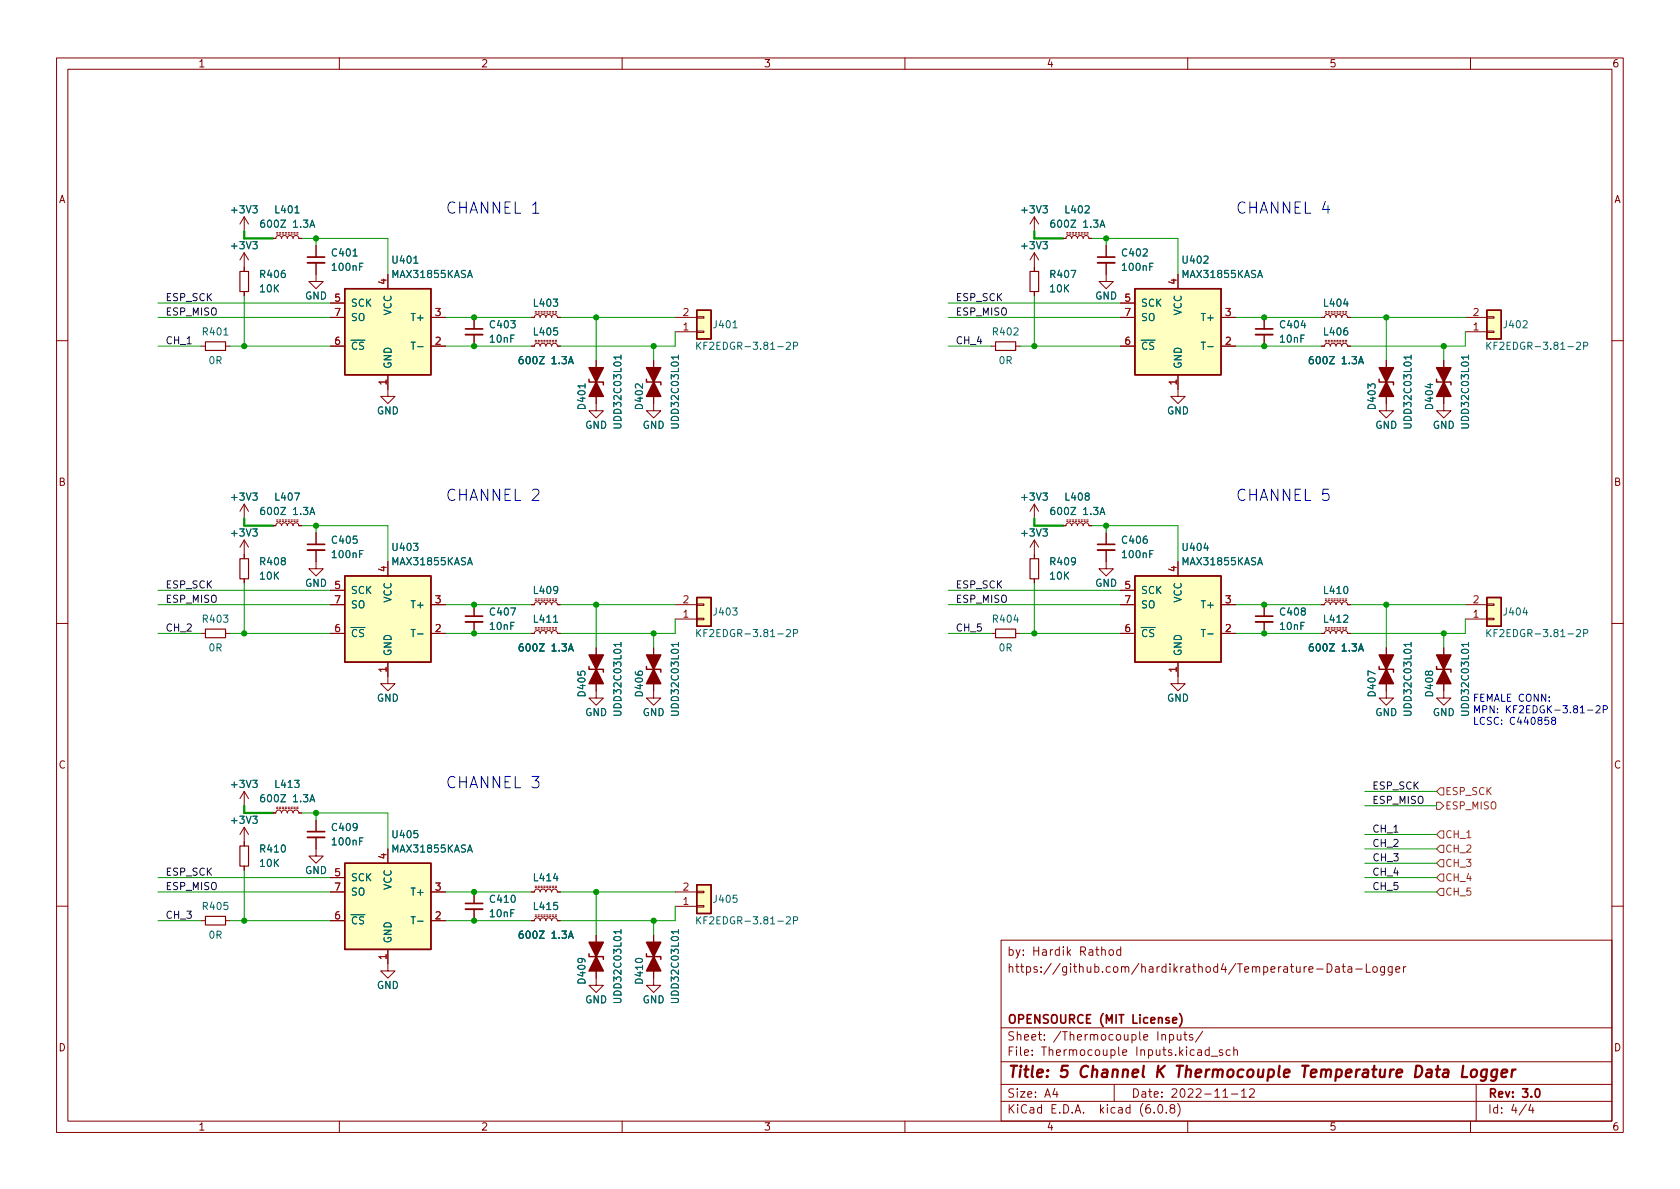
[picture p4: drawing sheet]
<svg xmlns="http://www.w3.org/2000/svg" width="297mm" height="210mm" viewBox="0 0 297 210" stroke-linecap="round" stroke-linejoin="round" font-family="sans-serif">
<g fill="none" stroke="#840000" stroke-width=".18">
<path d="M10 10.2h277v190.1h-277zM12 12.2h273v186.1h-273zM60 10.2v2M110 10.2v2M160 10.2v2M210 10.2v2M260 10.2v2M43.2 38.3v2.6M43.2 38.3l-.8 1.3M43.2 38.3l.7 1.3M182.9 38.3v2.6M182.9 38.3l-.8 1.3"/>
<path d="M182.9 38.3l.7 1.3M43.2 44.7v3.3M43.2 51.6v.7M43.2 44.7l-.8 1.3M43.2 44.7l.7 1.3M48.3 42.2h.5l.1-.4 .4-.1 .3 .1 .2 .4 .1-.4 .3-.1 .4 .1 .2 .4 .2-.5h.4l.3 .1 .1 .4 .2-.4 .3-.1 .4 .1 .1 .4h.5M48.9 41.4h.2M48.9 41.1h.2M49.4 41.4h.3M49.4 41.1h.3M49.9 41.4h.3M49.9 41.1h.3"/>
<path d="M50.4 41.4h.3M50.4 41.1h.3M50.9 41.4h.3M50.9 41.1h.3M51.4 41.4h.3M51.4 41.1h.3M51.9 41.4h.3M51.9 41.1h.3M52.5 41.4h.2M52.5 41.1h.2M55.9 46.5v3.3h1.2l-1.2 1.2-1.3-1.2h1.3M55.9 43.4v2.1"/>
<path d="M58.4 56.1h2.6M58.4 53.6h2.6M68.6 48.5v2.5M76.2 56.1h2.5M83.8 56.1v2.1M83.8 59.2v2M94 56.1h.5l.1-.3 .4-.2 .4 .2 .1 .3 .1-.3 .3-.2 .4 .1 .2 .4 .2-.4 .5-.1 .2 .2 .1 .3 .2-.3 .3-.2 .4 .2 .2 .3h.5M94.6 55.4h.3M94.6 55.1h.3M95.1 55.4h.3M95.1 55.1h.3M95.6 55.4h.3"/>
<path d="M95.6 55.1h.3M96.1 55.4h.3M96.1 55.1h.3M96.6 55.4h.3M96.6 55.1h.3M97.2 55.4h.2M97.2 55.1h.2M97.7 55.4h.2M97.7 55.1h.2M98.2 55.4h.2M98.2 55.1h.2M119.4 56.1h3.8"/>
<path d="M119.4 58.7h3.8M123.2 56h1.3v.3h-1.3zM123.2 58.5h1.3v.3h-1.3zM182.9 44.7v3.3M182.9 51.6v.7M182.9 44.7l-.8 1.3M182.9 44.7l.7 1.3M188 42.2h.5l.1-.4 .4-.1 .3 .1 .2 .4 .1-.4 .3-.1 .4 .1 .2 .4 .2-.5h.4l.3 .1 .1 .4 .2-.4 .3-.1 .4 .1 .1 .4h.5M188.6 41.4h.2M188.6 41.1h.2M189.1 41.4h.3M189.1 41.1h.3"/>
<path d="M189.6 41.4h.3M189.6 41.1h.3M190.1 41.4h.3M190.1 41.1h.3M190.6 41.4h.3M190.6 41.1h.3M191.1 41.4h.3M191.1 41.1h.3M191.6 41.4h.3M191.6 41.1h.3M192.2 41.4h.2M192.2 41.1h.2"/>
<path d="M195.6 46.5v3.3h1.2l-1.2 1.2-1.3-1.2h1.3M195.6 43.4v2.1M198.1 56.1h2.6M198.1 53.6h2.6M208.3 48.5v2.5M215.9 56.1h2.5M223.5 56.1v2.1M223.5 59.2v2M233.7 56.1h.5l.1-.3 .4-.2 .4 .2 .1 .3 .1-.3 .3-.2 .4 .1 .2 .4 .2-.4 .5-.1 .2 .2 .1 .3 .2-.3 .3-.2 .4 .2 .2 .3h.5M234.3 55.4h.3M234.3 55.1h.3M234.8 55.4h.3"/>
<path d="M234.8 55.1h.3M235.3 55.4h.3M235.3 55.1h.3M235.8 55.4h.3M235.8 55.1h.3M236.3 55.4h.3M236.3 55.1h.3M236.9 55.4h.2M236.9 55.1h.2M237.4 55.4h.2M237.4 55.1h.2M237.9 55.4h.2"/>
<path d="M237.9 55.1h.2M259.1 56.1h3.8M259.1 58.7h3.8M262.9 56h1.3v.3h-1.3zM262.9 58.5h1.3v.3h-1.3zM10 60.2h2M35.6 61.2h.7M39.9 61.2h.7M58.4 61.2h2.6M68.6 66.3v3.8h1.2l-1.2 1.3-1.3-1.3h1.3M76.2 61.2h2.5M94 61.2h.5l.1-.4 .4-.1 .4 .1 .1 .4 .1-.3 .3-.2 .4 .1 .2 .4 .2-.4 .5-.1 .2 .2 .1 .3 .2-.4 .3-.1 .4 .1 .2 .4h.5"/>
<path d="M94.6 60.4h.3M94.6 60.2h.3M95.1 60.4h.3M95.1 60.2h.3M95.6 60.4h.3M95.6 60.2h.3M96.1 60.4h.3M96.1 60.2h.3M96.6 60.4h.3M96.6 60.2h.3M97.2 60.4h.2M97.2 60.2h.2"/>
<path d="M97.7 60.4h.2M97.7 60.2h.2M98.2 60.4h.2M98.2 60.2h.2M105.4 63.7v8.9h1.3l-1.3 1.3-1.3-1.3h1.3M115.6 63.7v8.9h1.2l-1.2 1.3-1.3-1.3h1.3M175.3 61.2h.7M179.6 61.2h.7M198.1 61.2h2.6M208.3 66.3v3.8h1.2l-1.2 1.3-1.3-1.3h1.3M215.9 61.2h2.5M233.7 61.2h.5l.1-.4 .4-.1 .4 .1 .1 .4 .1-.3 .3-.2 .4 .1 .2 .4 .2-.4 .5-.1 .2 .2 .1 .3 .2-.4 .3-.1 .4 .1 .2 .4h.5"/>
<path d="M234.3 60.4h.3M234.3 60.2h.3M234.8 60.4h.3M234.8 60.2h.3M235.3 60.4h.3M235.3 60.2h.3M235.8 60.4h.3M235.8 60.2h.3M236.3 60.4h.3M236.3 60.2h.3M236.9 60.4h.2M236.9 60.2h.2"/>
<path d="M237.4 60.4h.2M237.4 60.2h.2M237.9 60.4h.2M237.9 60.2h.2M245.1 63.7v8.9h1.3l-1.3 1.3-1.3-1.3h1.3M255.3 63.7v8.9h1.2l-1.2 1.3-1.3-1.3h1.3M285 60.2h2M43.2 89.1v2.6M43.2 95.5v3.3M43.2 89.1l-.8 1.3M43.2 89.1l.7 1.3M43.2 95.5l-.8 1.3"/>
<path d="M43.2 95.5l.7 1.3M48.3 93h.5l.1-.4 .4-.1 .3 .1 .2 .4 .1-.4 .3-.1 .4 .1 .2 .4 .2-.5h.4l.3 .1 .1 .4 .2-.4 .3-.1 .4 .1 .1 .4h.5M48.9 92.2h.2M48.9 91.9h.2M49.4 92.2h.3M49.4 91.9h.3M49.9 92.2h.3M49.9 91.9h.3M50.4 92.2h.3M50.4 91.9h.3M50.9 92.2h.3M50.9 91.9h.3"/>
<path d="M51.4 92.2h.3M51.4 91.9h.3M51.9 92.2h.3M51.9 91.9h.3M52.5 92.2h.2M52.5 91.9h.2M55.9 97.3v3.3h1.2l-1.2 1.2-1.3-1.2h1.3M55.9 94.2v2.1M68.6 99.3v2.5M182.9 95.5l-.8 1.3M182.9 89.1v2.6M182.9 95.5v3.3"/>
<path d="M182.9 95.5l.7 1.3M182.9 89.1l-.8 1.3M182.9 89.1l.7 1.3M188 93h.5l.1-.4 .4-.1 .3 .1 .2 .4 .1-.4 .3-.1 .4 .1 .2 .4 .2-.5h.4l.3 .1 .1 .4 .2-.4 .3-.1 .4 .1 .1 .4h.5M188.6 92.2h.2M188.6 91.9h.2M189.1 92.2h.3M189.1 91.9h.3M189.6 92.2h.3M189.6 91.9h.3M190.1 92.2h.3M190.1 91.9h.3"/>
<path d="M190.6 92.2h.3M190.6 91.9h.3M191.1 92.2h.3M191.1 91.9h.3M191.6 92.2h.3M191.6 91.9h.3M192.2 92.2h.2M192.2 91.9h.2M195.6 97.3v3.3h1.2l-1.2 1.2-1.3-1.2h1.3M195.6 94.2v2.1M208.3 99.3v2.5M10 110.2h2"/>
<path d="M35.6 112h.7M39.9 112h.7M43.2 102.4v.7M58.4 112h2.6M58.4 106.9h2.6M58.4 104.4h2.6M68.6 117.1v3.8h1.2l-1.2 1.3-1.3-1.3h1.3M76.2 112h2.5M76.2 106.9h2.5M83.8 106.9v2.1M83.8 110v2M94 112h.5l.1-.4 .4-.1 .4 .1 .1 .4 .1-.3 .3-.2 .4 .1 .2 .4 .2-.4 .5-.1 .2 .2 .1 .3 .2-.4 .3-.1 .4 .1 .2 .4h.5"/>
<path d="M94 106.9h.5l.1-.3 .4-.2 .4 .2 .1 .3 .1-.3 .3-.2 .4 .1 .2 .4 .2-.4 .5-.1 .2 .2 .1 .3 .2-.3 .3-.2 .4 .2 .2 .3h.5M94.6 111.2h.3M94.6 111h.3M94.6 106.2h.3M94.6 105.9h.3M95.1 111.2h.3M95.1 111h.3M95.1 106.2h.3M95.1 105.9h.3M95.6 111.2h.3M95.6 111h.3M95.6 106.2h.3"/>
<path d="M95.6 105.9h.3M96.1 111.2h.3M96.1 111h.3M96.1 106.2h.3M96.1 105.9h.3M96.6 111.2h.3M96.6 111h.3M96.6 106.2h.3M96.6 105.9h.3M97.2 111.2h.2M97.2 111h.2M97.2 106.2h.2"/>
<path d="M97.2 105.9h.2M97.7 111.2h.2M97.7 111h.2M97.7 106.2h.2M97.7 105.9h.2M98.2 111.2h.2M98.2 111h.2M98.2 106.2h.2M98.2 105.9h.2M105.4 114.5v8.9h1.3l-1.3 1.3-1.3-1.3h1.3M115.6 114.5v8.9h1.2l-1.2 1.3-1.3-1.3h1.3M119.4 109.5h3.8"/>
<path d="M119.4 106.9h3.8M123.2 106.8h1.3v.3h-1.3zM123.2 109.3h1.3v.3h-1.3zM175.3 112h.7M179.6 112h.7M182.9 102.4v.7M198.1 112h2.6M198.1 106.9h2.6M198.1 104.4h2.6M208.3 117.1v3.8h1.2l-1.2 1.3-1.3-1.3h1.3M215.9 112h2.5M215.9 106.9h2.5"/>
<path d="M223.5 106.9v2.1M223.5 110v2M233.7 106.9h.5l.1-.3 .4-.2 .4 .2 .1 .3 .1-.3 .3-.2 .4 .1 .2 .4 .2-.4 .5-.1 .2 .2 .1 .3 .2-.3 .3-.2 .4 .2 .2 .3h.5M233.7 112h.5l.1-.4 .4-.1 .4 .1 .1 .4 .1-.3 .3-.2 .4 .1 .2 .4 .2-.4 .5-.1 .2 .2 .1 .3 .2-.4 .3-.1 .4 .1 .2 .4h.5M234.3 111.2h.3M234.3 111h.3M234.3 106.2h.3M234.3 105.9h.3M234.8 111.2h.3M234.8 111h.3M234.8 106.2h.3M234.8 105.9h.3"/>
<path d="M235.3 111.2h.3M235.3 111h.3M235.3 106.2h.3M235.3 105.9h.3M235.8 111.2h.3M235.8 111h.3M235.8 106.2h.3M235.8 105.9h.3M236.3 111.2h.3M236.3 111h.3M236.3 106.2h.3M236.3 105.9h.3"/>
<path d="M236.9 111.2h.2M236.9 111h.2M236.9 106.2h.2M236.9 105.9h.2M237.4 111.2h.2M237.4 111h.2M237.4 106.2h.2M237.4 105.9h.2M237.9 111.2h.2M237.9 111h.2M237.9 106.2h.2M237.9 105.9h.2"/>
<path d="M245.1 114.5v8.9h1.3l-1.3 1.3-1.3-1.3h1.3M255.3 114.5v8.9h1.2l-1.2 1.3-1.3-1.3h1.3M259.1 109.5h3.8M259.1 106.9h3.8M262.9 106.8h1.3v.3h-1.3zM262.9 109.3h1.3v.3h-1.3zM285 110.2h2M43.2 139.9v2.6M43.2 139.9l-.8 1.3M43.2 139.9l.7 1.3M43.2 146.3v3.3M43.2 153.2v.7"/>
<path d="M43.2 146.3l-.8 1.3M43.2 146.3l.7 1.3M48.3 143.8h.5l.1-.4 .4-.1 .3 .1 .2 .4 .1-.4 .3-.1 .4 .1 .2 .4 .2-.5h.4l.3 .1 .1 .4 .2-.4 .3-.1 .4 .1 .1 .4h.5M48.9 143h.2M48.9 142.7h.2M49.4 143h.3M49.4 142.7h.3M49.9 143h.3M49.9 142.7h.3M50.4 143h.3M50.4 142.7h.3M50.9 143h.3"/>
<path d="M50.9 142.7h.3M51.4 143h.3M51.4 142.7h.3M51.9 143h.3M51.9 142.7h.3M52.5 143h.2M52.5 142.7h.2M55.9 148.1v3.3h1.2l-1.2 1.2-1.3-1.2h1.3M55.9 145v2.1M58.4 157.7h2.6M58.4 155.2h2.6M68.6 150.1v2.5"/>
<path d="M76.2 157.7h2.5M83.8 157.7v2.1M94 157.7h.5l.1-.3 .4-.2 .4 .2 .1 .3 .1-.3 .3-.2 .4 .1 .2 .4 .2-.4 .5-.1 .2 .2 .1 .3 .2-.3 .3-.2 .4 .2 .2 .3h.5M94.6 157h.3M94.6 156.7h.3M95.1 157h.3M95.1 156.7h.3M95.6 157h.3M95.6 156.7h.3M96.1 157h.3M96.1 156.7h.3M96.6 157h.3"/>
<path d="M96.6 156.7h.3M97.2 157h.2M97.2 156.7h.2M97.7 157h.2M97.7 156.7h.2M98.2 157h.2M98.2 156.7h.2M119.4 157.7h3.8M123.2 157.6h1.3v.3h-1.3zM10 160.2h2M35.6 162.8h.7M39.9 162.8h.7"/>
<path d="M58.4 162.8h2.6M68.6 167.9v3.8h1.2l-1.2 1.3-1.3-1.3h1.3M76.2 162.8h2.5M83.8 160.8v2M94 162.8h.5l.1-.4 .4-.1 .4 .1 .1 .4 .1-.3 .3-.2 .4 .1 .2 .4 .2-.4 .5-.1 .2 .2 .1 .3 .2-.4 .3-.1 .4 .1 .2 .4h.5M94.6 162h.3M94.6 161.8h.3M95.1 162h.3M95.1 161.8h.3M95.6 162h.3M95.6 161.8h.3M96.1 162h.3"/>
<path d="M96.1 161.8h.3M96.6 162h.3M96.6 161.8h.3M97.2 162h.2M97.2 161.8h.2M97.7 162h.2M97.7 161.8h.2M98.2 162h.2M98.2 161.8h.2M105.4 165.3v8.9h1.3l-1.3 1.3-1.3-1.3h1.3M115.6 165.3v8.9h1.2l-1.2 1.3-1.3-1.3h1.3M119.4 160.3h3.8"/>
<path d="M123.2 160.1h1.3v.3h-1.3zM177 166.3h108v32h-108zM194.8 168.1l.2-.2 .4 .1v.9M196.2 168l.4-.1 .3 .3v.4l-.3 .3h-.4l-.1-.3v-.4zM198.1 168l-.4-.1-.3 .3v.4l.2 .3h.5M198.1 167.4v1.5M232.8 171.4h1.1M234.6 170.4a.76 .76 0 0 1 .9 .8 .76 .76 0 0 1-.9 .7zM236.1 171h.6l.1 .9M236.8 171.3l-.5 .1a.29 .29 0 0 0-.2 .2 .29 .29 0 0 0 .2 .3h.5M237.3 170.9h.6M237.5 170.4v1.3l.4 .2"/>
<path d="M238.4 171h.5l.1 .9M239 171.3l-.5 .1a.29 .29 0 0 0-.2 .2 .29 .29 0 0 0 .2 .3h.5M239.7 171.4h1.2M241.6 170.4v1.5h.7M242.9 171l.3-.1 .3 .3v.4l-.3 .3h-.3l-.2-.3v-.4zM244.8 170.9v1.2l-.3 .3h-.4M244.8 171l-.4-.1-.3 .3v.4l.1 .3h.6M246.1 170.9v1.2l-.2 .3h-.4M246.1 171l-.4-.1-.3 .3v.4l.2 .3h.5M246.8 171.4l.7-.1-.1-.3-.4-.1-.2 .2 .1 .8h.5M248.1 170.9v1M248.6 170.9l-.3 .1-.2 .2"/>
<path d="M285 160.2h2M60 198.3v2M110 198.3v2M160 198.3v2M177 194.8h108M177 191.8h108M177 187.8h108M177 181.8h108M186.5 192.5l-.4 1h1M186.9 193v1M197 191.8v3M204.1 196.7v.1"/>
<path d="M204.9 195.4l.2-.1a.81 .81 0 0 1 .6 .7 .81 .81 0 0 1-.3 .8h-.2a.81 .81 0 0 1-.6-.6 .81 .81 0 0 1 .3-.8zM206.2 196.7v.1M206.8 183l.4-.1 .3 .3v.4l-.1 .3h-.6M206.8 182.9v1.5M207.1 196l-.2-.3v-.2l.2-.2 .5 .1 .1 .2-.1 .2-.6 .2-.1 .3v.4l.2 .1h.5l.1-.3-.1-.4-.2-.1M208.1 182.9l.1 1h.4l.2-.1M208.2 195.1a1.72 1.72 0 0 1 0 2.3M208.8 182.9v1M209.3 182.9h.6M209.5 182.4v1.3l.4 .2M210 198.3v2M210.9 183l-.4-.1-.2 .2 .1 .3 .5 .1v.4h-.6"/>
<path d="M212.6 182.4l-1.2 1.9M213.8 185.7l-.4-.1-.3 .3v.4l.1 .3h.6M213.8 185.1v1.5M214.1 186.8h1.2M216.1 185.7l-.3-.1-.2 .2v.3l.5 .1v.4h-.5M216.2 194h.9M217.5 185.7l-.4-.1-.3 .3v.4l.1 .3h.6M217.7 193.5h1.2M218.1 185.8l.3-.2 .3 .1 .1 .9M218.1 185.1v1.5M219.5 193l.4-.5v1.5M219.5 194h.9"/>
<path d="M220.9 192.7l.6-.2 .2 .2 .1 .3-.9 1h.9M260 198.3v2M261 191.8v6.5M269.9 195.3l-1.3 1.9M270.6 195.3l-.3 1h.9M271 195.8v1"/>
</g>
<g fill="none" stroke="#840000" stroke-width=".3">
<path d="M54.4 45.5h3M82.3 58.2h3M194.1 45.5h3M222 58.2h3M54.4 96.3h3M194.1 96.3h3M82.3 109h3M222 109h3M54.4 147.1h3M82.3 159.8h3M208.6 179.2a1.72 1.72 0 0 1 0 2.3M207.3 180.4l.8-.1-.1-.3-.4-.1-.3 .2 .1 .8h.6"/>
<path d="M271.6 192.6l.2-.1a.82 .82 0 0 1 .6 .7 .82 .82 0 0 1-.3 .8h-.2a.81 .81 0 0 1-.6-.6 .81 .81 0 0 1 .3-.8z"/>
</g>
<path d="M258.7 188.5l-.2 2h.9M260.2 189.3a.52 .52 0 0 1 .6-.2 .52 .52 0 0 1 .4 .4l-.1 .6a.55 .55 0 0 1-.5 .4 .55 .55 0 0 1-.6-.4zM262.9 189.2a.66 .66 0 0 0-1 .3l-.1 .6 .2 .3 .2 .1 .6-.1M262.9 189.1l-.2 1.6a.6 .6 0 0 1-.9 .3M264.7 189.2a.66 .66 0 0 0-1 .3v.6l.1 .3 .2 .1 .6-.1M264.7 189.1l-.2 1.6a.6 .6 0 0 1-.9 .3M265.5 189.8l1-.2-.1-.4-.5-.1-.4 .3v1l.2 .1 .6-.1M267.4 189.1l-.2 1.4M268 189.1l-.4 .1-.3 .3" fill="none" stroke="#840000" stroke-width=".4"/>
<g fill="none" stroke="#006464" stroke-width=".18">
<path d="M46.7 38.9l-.4 .1a.86 .86 0 0 0 0 1.2l.4-.1 .1-.5-.2-.2h-.3l-.2 .2M54.9 39.8h.6M186.4 38.9l-.4 .1a.86 .86 0 0 0 0 1.2l.4-.1 .1-.5-.2-.2h-.3l-.2 .2M194.6 39.8h.6M54.8 40.2l.4-1.3 .4 1.3M194.5 40.2l.4-1.3 .4 1.3M72.7 60.5h.7M92.4 63.1h-.4a.86 .86 0 0 0 0 1.2l.5-.1v-.4l-.2-.3h-.3l-.2 .3M100.5 64.3l.4-1.2 .5 1.2M100.6 64h.6M109.8 62.8v.7M120 62.8v.7"/>
<path d="M123.2 60.5v1.3M123.4 61.1l.5 .7M123.9 60.5l-.7 .7M140.3 61.2l.6-.1 .1-.2v-.3l-.7-.1v1.3M212.4 60.5h.7M232.1 63.1h-.4a.86 .86 0 0 0 0 1.2l.5-.1v-.4l-.2-.3h-.3l-.2 .3M240.2 64.3l.4-1.2 .5 1.2M240.3 64h.6M249.5 62.8v.7M259.7 62.8v.7M262.9 60.5v1.3M263.1 61.1l.5 .7"/>
<path d="M263.6 60.5l-.7 .7M280 61.2l.6-.1 .1-.2v-.3l-.7-.1v1.3M46.7 89.7l-.4 .1a.86 .86 0 0 0 0 1.2l.4-.1 .1-.5-.2-.2h-.3l-.2 .2M54.8 91l.4-1.3 .4 1.3M54.9 90.6h.6M186.4 89.7l-.4 .1a.86 .86 0 0 0 0 1.2l.4-.1 .1-.5-.2-.2h-.3l-.2 .2M194.5 91l.4-1.3 .4 1.3M194.6 90.6h.6M72.7 111.3h.7M92.4 113.9h-.4a.86 .86 0 0 0 0 1.2l.5-.1v-.4l-.2-.3h-.3l-.2 .3M100.5 115.1l.4-1.2 .5 1.2M100.6 114.8h.6"/>
<path d="M109.8 113.6v.7M120 113.6v.7M123.2 111.3v1.3M123.4 111.9l.5 .7M123.9 111.3l-.7 .7M140.3 112l.6-.1 .1-.2v-.3l-.7-.1v1.3M212.4 111.3h.7M232.1 113.9h-.4a.86 .86 0 0 0 0 1.2l.5-.1v-.4l-.2-.3h-.3l-.2 .3M240.2 115.1l.4-1.2 .5 1.2M240.3 114.8h.6M249.5 113.6v.7M259.7 113.6v.7"/>
<path d="M262.9 111.3v1.3M263.1 111.9l.5 .7M263.6 111.3l-.7 .7M280 112l.6-.1 .1-.2v-.3l-.7-.1v1.3M46.7 140.5l-.4 .1a.86 .86 0 0 0 0 1.2l.4-.1 .1-.5-.2-.2h-.3l-.2 .2M54.8 141.8l.4-1.3 .4 1.3M54.9 141.4h.6M72.7 162.1h.7M92.4 164.7h-.4a.86 .86 0 0 0 0 1.2l.5-.1v-.4l-.2-.3h-.3l-.2 .3M100.5 165.9l.4-1.2 .5 1.2M100.6 165.6h.6M109.8 164.4v.7"/>
<path d="M120 164.4v.7M123.2 162.1v1.3M123.4 162.7l.5 .7M123.9 162.1l-.7 .7M140.3 162.8l.6-.1 .1-.2v-.3l-.7-.1v1.3"/>
</g>
<path d="M54.4 46.5h3M82.3 59.2h3M194.1 46.5h3M222 59.2h3M54.4 97.3h3M194.1 97.3h3M82.3 110h3M222 110h3M54.4 148.1h3M82.3 160.8h3" fill="none" stroke="#840000" stroke-width=".33"/>
<path d="M42.4 48h1.5v3.6h-1.5zM182.1 48h1.5v3.6h-1.5zM36.3 60.4h3.6v1.6h-3.6zM176 60.4h3.6v1.6h-3.6zM42.4 98.8h1.5v3.6h-1.5zM182.1 98.8h1.5v3.6h-1.5zM36.3 111.2h3.6v1.6h-3.6zM176 111.2h3.6v1.6h-3.6zM42.4 149.6h1.5v3.6h-1.5zM36.3 162h3.6v1.6h-3.6z" fill="none" stroke="#840000" stroke-width=".2"/>
<g fill="#ffffc2" stroke="#ffffc2" stroke-width=".18">
<path d="M262.9 54.9h2.5v5h-2.5z"/>
<path d="M123.2 156.5h2.5v5h-2.5z"/>
<path d="M123.2 105.7h2.5v5h-2.5z"/>
<path d="M61 51h15.2v15.3h-15.2z"/>
<path d="M123.2 54.9h2.5v5h-2.5z"/>
<path d="M200.7 51h15.2v15.3h-15.2z"/>
<path d="M262.9 105.7h2.5v5h-2.5z"/>
<path d="M200.7 101.8h15.2v15.3h-15.2z"/>
<path d="M61 152.6h15.2v15.3h-15.2z"/>
<path d="M61 101.8h15.2v15.3h-15.2z"/>
</g>
<g fill="none" stroke="#840000" stroke-width=".25">
<path d="M61 51h15.2v15.3h-15.2zM123.2 54.9h2.5v5h-2.5zM200.7 51h15.2v15.3h-15.2zM262.9 54.9h2.5v5h-2.5zM104.1 67.1v.5h2.6v.5M114.3 67.1v.5h2.5v.5M243.8 67.1v.5h2.6v.5M254 67.1v.5h2.5v.5M61 101.8h15.2v15.3h-15.2zM104.1 117.9v.5h2.6v.5M114.3 117.9v.5h2.5v.5M123.2 105.7h2.5v5h-2.5z"/>
<path d="M200.7 101.8h15.2v15.3h-15.2zM243.8 117.9v.5h2.6v.5M254 117.9v.5h2.5v.5M262.9 105.7h2.5v5h-2.5zM61 152.6h15.2v15.3h-15.2zM123.2 156.5h2.5v5h-2.5zM104.1 168.7v.5h2.6v.5M114.3 168.7v.5h2.5v.5"/>
</g>
<g fill="#840000" stroke="#840000" stroke-width=".25">
<path d="M245.1 118.4l1.3 2.5h-2.6z"/>
<path d="M243.8 115.8h2.6l-1.3 2.6z"/>
<path d="M105.4 169.2l1.3 2.5h-2.6z"/>
<path d="M104.1 166.6h2.6l-1.3 2.6z"/>
<path d="M115.6 169.2l1.2 2.5h-2.5z"/>
<path d="M114.3 166.6h2.5l-1.2 2.6z"/>
<path d="M255.3 67.6l1.2 2.5h-2.5z"/>
<path d="M254 65h2.5l-1.2 2.6z"/>
<path d="M115.6 67.6l1.2 2.5h-2.5z"/>
<path d="M114.3 65h2.5l-1.2 2.6z"/>
<path d="M105.4 67.6l1.3 2.5h-2.6z"/>
<path d="M104.1 65h2.6l-1.3 2.6z"/>
<path d="M105.4 118.4l1.3 2.5h-2.6z"/>
<path d="M104.1 115.8h2.6l-1.3 2.6z"/>
<path d="M255.3 118.4l1.2 2.5h-2.5z"/>
<path d="M254 115.8h2.5l-1.2 2.6z"/>
<path d="M115.6 118.4l1.2 2.5h-2.5z"/>
<path d="M114.3 115.8h2.5l-1.2 2.6z"/>
<path d="M245.1 67.6l1.3 2.5h-2.6z"/>
<path d="M243.8 65h2.6l-1.3 2.6z"/>
</g>
<path d="M254.6 139.3h.7v1.3h-.7l-.6-.7zM254 141.9h.6l.7 .6-.7 .6h-.6zM254.6 154.6h.7v1.2h-.7l-.6-.6zM254.6 146.9h.7v1.3h-.7l-.6-.6zM254.6 152h.7v1.3h-.7l-.6-.7zM254.6 157.1h.7v1.3h-.7l-.6-.7zM254.6 149.5h.7v1.2h-.7l-.6-.6z" fill="none" stroke="#725600" stroke-width=".18"/>
<path d="M94.1 37.7h1.2M234.3 35.6l-.5 1.4h1.3M94.1 86.7l.3-.2h.5a.54 .54 0 0 1 .3 .9l-1.1 1.1h1.2M234.9 86.5h-1l-.1 1 .3-.2 .7 .1 .2 .2-.1 .7-.3 .2h-.5l-.3-.2M94.1 137.3h1.2l-.7 .8a.54 .54 0 0 1 .7 .3v.5l-.2 .3-.8 .1-.2-.2M273.8 126.8h-.6l-.1 .6 .2-.1 .4 .1 .2 .2-.1 .4-.2 .1-.5-.1M274.6 127.4l-.3-.3 .1-.1 .2-.2 .3 .1 .2 .2-.1 .2-.5 .1-.2 .2v.3l.3 .2h.2l.3-.2v-.3l-.3-.2M280.7 125.6h1M282.2 124.9l.5-.1 .2 .4-.8 .9h.8M283.5 125.5l.6-.1 .1-.2-.1-.3-.6-.1v1.3" fill="none" stroke="#0000c2" stroke-width=".18"/>
<g fill="none" stroke="#009600" stroke-width=".18">
<path d="M27.9 53.6h30.5M27.9 56.1h30.5M43.2 52.3v8.9M53.3 42.2h15.3v6.3M55.9 42.2v1.2M78.7 56.1h15.3M99.1 56.1h20.3M105.4 56.1v7.6M119.4 58.7v2.5h-20.3M167.6 53.6h30.5M167.6 56.1h30.5M182.9 52.3v8.9"/>
<path d="M193 42.2h15.3v6.3M195.6 42.2v1.2M218.4 56.1h15.3M238.8 56.1h20.3M245.1 56.1v7.6M259.1 58.7v2.5h-20.3M27.9 61.2h7.7M40.6 61.2h17.8M78.7 61.2h15.3M115.6 61.2v2.5M167.6 61.2h7.7M180.3 61.2h17.8"/>
<path d="M218.4 61.2h15.3M255.3 61.2v2.5M53.3 93h15.3v6.3M55.9 93v1.2M193 93h15.3v6.3M195.6 93v1.2M27.9 106.9h30.5M27.9 104.4h30.5M27.9 112h7.7M40.6 112h17.8M43.2 103.1v8.9M78.7 106.9h15.3"/>
<path d="M78.7 112h15.3M99.1 106.9h20.3M105.4 106.9v7.6M115.6 112v2.5M119.4 109.5v2.5h-20.3M167.6 106.9h30.5M167.6 104.4h30.5M167.6 112h7.7M180.3 112h17.8M182.9 103.1v8.9M218.4 106.9h15.3M218.4 112h15.3"/>
<path d="M238.8 106.9h20.3M245.1 106.9v7.6M255.3 112v2.5M259.1 109.5v2.5h-20.3M241.3 139.9h12.7M27.9 155.2h30.5M27.9 157.7h30.5M43.2 153.9v8.9M53.3 143.8h15.3v6.3M55.9 143.8v1.2M78.7 157.7h15.3M99.1 157.7h20.3"/>
<path d="M105.4 157.7v7.6M241.3 142.5h12.7M241.3 147.6h12.7M241.3 155.2h12.7M241.3 157.7h12.7M241.3 152.6h12.7M241.3 150.1h12.7M27.9 162.8h7.7M40.6 162.8h17.8M78.7 162.8h15.3M115.6 162.8v2.5M119.4 160.3v2.5h-20.3"/>
</g>
<path d="M43.2 40.9v1.3h5.1M182.9 40.9v1.3h5.1M43.2 91.7v1.3h5.1M182.9 91.7v1.3h5.1M43.2 142.5v1.3h5.1" fill="none" stroke="#009600" stroke-width=".4"/>
<g fill="#009600" stroke="#009600" stroke-width=".18">
<circle cx="43.2" cy="61.2" r=".46"/>
<circle cx="55.9" cy="42.2" r=".46"/>
<circle cx="255.3" cy="112" r=".46"/>
<circle cx="245.1" cy="106.9" r=".46"/>
<circle cx="83.8" cy="157.7" r=".46"/>
<circle cx="83.8" cy="162.8" r=".46"/>
<circle cx="105.4" cy="157.7" r=".46"/>
<circle cx="115.6" cy="162.8" r=".46"/>
<circle cx="223.5" cy="61.2" r=".46"/>
<circle cx="223.5" cy="56.1" r=".46"/>
<circle cx="182.9" cy="61.2" r=".46"/>
<circle cx="195.6" cy="93" r=".46"/>
<circle cx="245.1" cy="56.1" r=".46"/>
<circle cx="195.6" cy="42.2" r=".46"/>
<circle cx="182.9" cy="112" r=".46"/>
<circle cx="255.3" cy="61.2" r=".46"/>
<circle cx="223.5" cy="112" r=".46"/>
<circle cx="223.5" cy="106.9" r=".46"/>
<circle cx="43.2" cy="162.8" r=".46"/>
<circle cx="43.2" cy="112" r=".46"/>
<circle cx="55.9" cy="143.8" r=".46"/>
<circle cx="105.4" cy="106.9" r=".46"/>
<circle cx="83.8" cy="56.1" r=".46"/>
<circle cx="115.6" cy="61.2" r=".46"/>
<circle cx="55.9" cy="93" r=".46"/>
<circle cx="105.4" cy="56.1" r=".46"/>
<circle cx="83.8" cy="61.2" r=".46"/>
<circle cx="83.8" cy="106.9" r=".46"/>
<circle cx="83.8" cy="112" r=".46"/>
<circle cx="115.6" cy="112" r=".46"/>
</g>
<g font-size="2.8" fill="#0000c2">
<text x="78.7" y="37.8">CHANNEL 1</text>
<text x="218.4" y="37.8">CHANNEL 4</text>
<text x="78.7" y="88.6">CHANNEL 2</text>
<text x="218.4" y="88.6">CHANNEL 5</text>
<text x="78.7" y="139.4">CHANNEL 3</text>
</g>
<text font-size="2.8" fill="#840000" x="178" y="190.6">Title: 5 Channel K Thermocouple Temperature Data Logger</text>
<g font-size="2.1" fill="#840000">
<text x="178" y="172">https://github.com/hardikrathod4/Temperature-Data-Logger</text>
<text x="178" y="169">by: Hardik Rathod</text>
<text x="178" y="184">Sheet: /Thermocouple Inputs/</text>
<text x="178" y="181">OPENSOURCE (MIT License)</text>
<text x="178" y="186.7">File: Thermocouple Inputs.kicad_sch</text>
<text x="178" y="196.9">KiCad E.D.A. kicad (6.0.8)</text>
<text x="178" y="194.1">Size: A4</text>
<text x="200" y="194.1">Date: 2022-11-12</text>
<text x="263" y="194.1">Rev: 3.0</text>
<text x="263" y="196.9">Id: 4/4</text>
</g>
<g font-size="1.8" fill="#840000">
<text x="35" y="11.9">1</text>
<text x="85" y="11.9">2</text>
<text x="135" y="11.9">3</text>
<text x="185" y="11.9">4</text>
<text x="235" y="11.9">5</text>
<text x="285" y="11.9">6</text>
<text x="10.3" y="35.9">A</text>
<text x="285.3" y="35.9">A</text>
<text x="10.3" y="85.9">B</text>
<text x="285.3" y="85.9">B</text>
<text x="10.3" y="135.9">C</text>
<text x="285.3" y="135.9">C</text>
<text x="10.3" y="185.9">D</text>
<text x="285.3" y="185.9">D</text>
<text x="35" y="199.9">1</text>
<text x="85" y="199.9">2</text>
<text x="135" y="199.9">3</text>
<text x="185" y="199.9">4</text>
<text x="235" y="199.9">5</text>
<text x="285" y="199.9">6</text>
</g>
<g font-size="1.8" fill="#006464">
<text x="41.1" y="37.7">+3V3</text>
<text x="46.7" y="40.3">600Z 1.3A</text>
<text x="48.8" y="37.7">L401</text>
<text x="180.8" y="37.7">+3V3</text>
<text x="186.4" y="40.3">600Z 1.3A</text>
<text x="188.5" y="37.7">L402</text>
<text x="41.1" y="44.1">+3V3</text>
<text x="58.8" y="45.3">C401</text>
<text x="58.9" y="47.9">100nF</text>
<text x="69.5" y="46.6">U401</text>
<text x="180.8" y="44.1">+3V3</text>
<text x="198.5" y="45.3">C402</text>
<text x="198.6" y="47.9">100nF</text>
<text x="209.2" y="46.6">U402</text>
<text x="46" y="51.7">10K</text>
<text x="46.1" y="49.1">R406</text>
<text x="53.9" y="53">GND</text>
<text x="69.5" y="49.1">MAX31855KASA</text>
<text x="185.7" y="51.7">10K</text>
<text x="185.8" y="49.1">R407</text>
<text x="193.6" y="53">GND</text>
<text x="209.2" y="49.1">MAX31855KASA</text>
<text x="36" y="59.3">R401</text>
<text x="62" y="54.2">SCK</text>
<text x="62" y="56.8">SO</text>
<text x="69.2" y="55.8" transform="rotate(-90 69.2 55.8)">VCC</text>
<text x="73.1" y="56.8">T+</text>
<text x="86.8" y="58">C403</text>
<text x="94.5" y="59.3">L405</text>
<text x="94.5" y="54.2">L403</text>
<text x="126.3" y="58">J401</text>
<text x="175.7" y="59.3">R402</text>
<text x="201.7" y="54.2">SCK</text>
<text x="201.7" y="56.8">SO</text>
<text x="208.9" y="55.8" transform="rotate(-90 208.9 55.8)">VCC</text>
<text x="212.8" y="56.8">T+</text>
<text x="226.5" y="58">C404</text>
<text x="234.2" y="59.3">L406</text>
<text x="234.2" y="54.2">L404</text>
<text x="266" y="58">J402</text>
<text x="37" y="64.4">0R</text>
<text x="62" y="61.8">~{CS}</text>
<text x="69.2" y="65.3" transform="rotate(-90 69.2 65.3)">GND</text>
<text x="73.5" y="61.8">T-</text>
<text x="86.7" y="60.6">10nF</text>
<text x="92.4" y="64.4">600Z 1.3A</text>
<text x="124.5" y="61.8">KF2EDGR-3.81-2P</text>
<text x="176.7" y="64.4">0R</text>
<text x="201.7" y="61.8">~{CS}</text>
<text x="208.9" y="65.3" transform="rotate(-90 208.9 65.3)">GND</text>
<text x="213.2" y="61.8">T-</text>
<text x="226.4" y="60.6">10nF</text>
<text x="232.1" y="64.4">600Z 1.3A</text>
<text x="264.2" y="61.8">KF2EDGR-3.81-2P</text>
<text x="66.6" y="73.3">GND</text>
<text x="103.4" y="75.8">GND</text>
<text x="103.5" y="72.2" transform="rotate(-90 103.5 72.2)">D401</text>
<text x="109.9" y="75.3" transform="rotate(-90 109.9 75.3)">UDD32C03L01</text>
<text x="113.6" y="75.8">GND</text>
<text x="113.7" y="72.2" transform="rotate(-90 113.7 72.2)">D402</text>
<text x="120" y="75.3" transform="rotate(-90 120 75.3)">UDD32C03L01</text>
<text x="206.3" y="73.3">GND</text>
<text x="243.1" y="75.8">GND</text>
<text x="243.2" y="72.2" transform="rotate(-90 243.2 72.2)">D403</text>
<text x="249.6" y="75.3" transform="rotate(-90 249.6 75.3)">UDD32C03L01</text>
<text x="253.3" y="75.8">GND</text>
<text x="253.4" y="72.2" transform="rotate(-90 253.4 72.2)">D404</text>
<text x="259.7" y="75.3" transform="rotate(-90 259.7 75.3)">UDD32C03L01</text>
<text x="41.1" y="88.5">+3V3</text>
<text x="48.8" y="88.5">L407</text>
<text x="180.8" y="88.5">+3V3</text>
<text x="188.5" y="88.5">L408</text>
<text x="41.1" y="94.9">+3V3</text>
<text x="46.7" y="91.1">600Z 1.3A</text>
<text x="180.8" y="94.9">+3V3</text>
<text x="186.4" y="91.1">600Z 1.3A</text>
<text x="46.1" y="99.9">R408</text>
<text x="58.8" y="96.1">C405</text>
<text x="58.9" y="98.7">100nF</text>
<text x="69.5" y="99.9">MAX31855KASA</text>
<text x="69.5" y="97.4">U403</text>
<text x="185.8" y="99.9">R409</text>
<text x="198.5" y="96.1">C406</text>
<text x="198.6" y="98.7">100nF</text>
<text x="209.2" y="99.9">MAX31855KASA</text>
<text x="209.2" y="97.4">U404</text>
<text x="46" y="102.5">10K</text>
<text x="53.9" y="103.8">GND</text>
<text x="62" y="105">SCK</text>
<text x="62" y="107.6">SO</text>
<text x="69.2" y="106.6" transform="rotate(-90 69.2 106.6)">VCC</text>
<text x="73.1" y="107.6">T+</text>
<text x="94.5" y="105">L409</text>
<text x="185.7" y="102.5">10K</text>
<text x="193.6" y="103.8">GND</text>
<text x="201.7" y="105">SCK</text>
<text x="201.7" y="107.6">SO</text>
<text x="208.9" y="106.6" transform="rotate(-90 208.9 106.6)">VCC</text>
<text x="212.8" y="107.6">T+</text>
<text x="234.2" y="105">L410</text>
<text x="36" y="110.1">R403</text>
<text x="62" y="112.6">~{CS}</text>
<text x="73.5" y="112.6">T-</text>
<text x="86.7" y="111.4">10nF</text>
<text x="86.8" y="108.8">C407</text>
<text x="94.5" y="110.1">L411</text>
<text x="124.5" y="112.6">KF2EDGR-3.81-2P</text>
<text x="126.3" y="108.8">J403</text>
<text x="175.7" y="110.1">R404</text>
<text x="201.7" y="112.6">~{CS}</text>
<text x="213.2" y="112.6">T-</text>
<text x="226.4" y="111.4">10nF</text>
<text x="226.5" y="108.8">C408</text>
<text x="234.2" y="110.1">L412</text>
<text x="264.2" y="112.6">KF2EDGR-3.81-2P</text>
<text x="266" y="108.8">J404</text>
<text x="37" y="115.2">0R</text>
<text x="69.2" y="116.1" transform="rotate(-90 69.2 116.1)">GND</text>
<text x="92.4" y="115.2">600Z 1.3A</text>
<text x="176.7" y="115.2">0R</text>
<text x="208.9" y="116.1" transform="rotate(-90 208.9 116.1)">GND</text>
<text x="232.1" y="115.2">600Z 1.3A</text>
<text x="66.6" y="124.1">GND</text>
<text x="103.5" y="123" transform="rotate(-90 103.5 123)">D405</text>
<text x="113.7" y="123" transform="rotate(-90 113.7 123)">D406</text>
<text x="206.3" y="124.1">GND</text>
<text x="243.2" y="123" transform="rotate(-90 243.2 123)">D407</text>
<text x="253.4" y="123" transform="rotate(-90 253.4 123)">D408</text>
<text x="103.4" y="126.6">GND</text>
<text x="109.9" y="126.1" transform="rotate(-90 109.9 126.1)">UDD32C03L01</text>
<text x="113.6" y="126.6">GND</text>
<text x="120" y="126.1" transform="rotate(-90 120 126.1)">UDD32C03L01</text>
<text x="243.1" y="126.6">GND</text>
<text x="249.6" y="126.1" transform="rotate(-90 249.6 126.1)">UDD32C03L01</text>
<text x="253.3" y="126.6">GND</text>
<text x="259.7" y="126.1" transform="rotate(-90 259.7 126.1)">UDD32C03L01</text>
<text x="41.1" y="139.3">+3V3</text>
<text x="46.7" y="141.9">600Z 1.3A</text>
<text x="48.8" y="139.3">L413</text>
<text x="41.1" y="145.7">+3V3</text>
<text x="58.8" y="146.9">C409</text>
<text x="58.9" y="149.5">100nF</text>
<text x="69.5" y="148.2">U405</text>
<text x="46" y="153.3">10K</text>
<text x="46.1" y="150.7">R410</text>
<text x="53.9" y="154.6">GND</text>
<text x="62" y="155.8">SCK</text>
<text x="69.5" y="150.7">MAX31855KASA</text>
<text x="94.5" y="155.8">L414</text>
<text x="36" y="160.9">R405</text>
<text x="62" y="158.4">SO</text>
<text x="69.2" y="157.4" transform="rotate(-90 69.2 157.4)">VCC</text>
<text x="73.1" y="158.4">T+</text>
<text x="86.8" y="159.6">C410</text>
<text x="94.5" y="160.9">L415</text>
<text x="126.3" y="159.6">J405</text>
<text x="37" y="166">0R</text>
<text x="62" y="163.4">~{CS}</text>
<text x="69.2" y="166.9" transform="rotate(-90 69.2 166.9)">GND</text>
<text x="73.5" y="163.4">T-</text>
<text x="86.7" y="162.2">10nF</text>
<text x="92.4" y="166">600Z 1.3A</text>
<text x="124.5" y="163.4">KF2EDGR-3.81-2P</text>
<text x="103.5" y="173.8" transform="rotate(-90 103.5 173.8)">D409</text>
<text x="113.7" y="173.8" transform="rotate(-90 113.7 173.8)">D410</text>
<text x="66.6" y="174.9">GND</text>
<text x="103.4" y="177.4">GND</text>
<text x="109.9" y="176.9" transform="rotate(-90 109.9 176.9)">UDD32C03L01</text>
<text x="113.6" y="177.4">GND</text>
<text x="120" y="176.9" transform="rotate(-90 120 176.9)">UDD32C03L01</text>
</g>
<g font-size="1.8" fill="#0f0f0f">
<text x="29.2" y="53.2">ESP_SCK</text>
<text x="168.9" y="53.2">ESP_SCK</text>
<text x="29.2" y="55.8">ESP_MISO</text>
<text x="168.9" y="55.8">ESP_MISO</text>
<text x="29.2" y="60.9">CH_1</text>
<text x="168.9" y="60.9">CH_4</text>
<text x="29.2" y="106.6">ESP_MISO</text>
<text x="29.2" y="104">ESP_SCK</text>
<text x="168.9" y="104">ESP_SCK</text>
<text x="168.9" y="106.6">ESP_MISO</text>
<text x="29.2" y="111.7">CH_2</text>
<text x="168.9" y="111.7">CH_5</text>
<text x="242.6" y="142.1">ESP_MISO</text>
<text x="242.6" y="139.6">ESP_SCK</text>
<text x="242.6" y="147.2">CH_1</text>
<text x="242.6" y="149.8">CH_2</text>
<text x="29.2" y="154.8">ESP_SCK</text>
<text x="242.6" y="154.8">CH_4</text>
<text x="242.6" y="152.3">CH_3</text>
<text x="29.2" y="157.4">ESP_MISO</text>
<text x="242.6" y="157.4">CH_5</text>
<text x="29.2" y="162.5">CH_3</text>
</g>
<g font-size="1.8" fill="#a90000">
<text x="59.2" y="53.3">5</text>
<text x="68.3" y="50.3" transform="rotate(-90 68.3 50.3)">4</text>
<text x="198.9" y="53.3">5</text>
<text x="208" y="50.3" transform="rotate(-90 208 50.3)">4</text>
<text x="59.2" y="55.9">7</text>
<text x="77" y="55.9">3</text>
<text x="120.8" y="58.4">1</text>
<text x="120.8" y="55.9">2</text>
<text x="198.9" y="55.9">7</text>
<text x="216.7" y="55.9">3</text>
<text x="260.5" y="58.4">1</text>
<text x="260.5" y="55.9">2</text>
<text x="59.2" y="61">6</text>
<text x="77" y="61">2</text>
<text x="198.9" y="61">6</text>
<text x="216.7" y="61">2</text>
<text x="68.3" y="68.1" transform="rotate(-90 68.3 68.1)">1</text>
<text x="208" y="68.1" transform="rotate(-90 208 68.1)">1</text>
<text x="68.3" y="101.1" transform="rotate(-90 68.3 101.1)">4</text>
<text x="208" y="101.1" transform="rotate(-90 208 101.1)">4</text>
<text x="59.2" y="104.1">5</text>
<text x="59.2" y="106.7">7</text>
<text x="77" y="106.7">3</text>
<text x="120.8" y="106.7">2</text>
<text x="198.9" y="104.1">5</text>
<text x="198.9" y="106.7">7</text>
<text x="216.7" y="106.7">3</text>
<text x="260.5" y="106.7">2</text>
<text x="59.2" y="111.8">6</text>
<text x="77" y="111.8">2</text>
<text x="120.8" y="109.2">1</text>
<text x="198.9" y="111.8">6</text>
<text x="216.7" y="111.8">2</text>
<text x="260.5" y="109.2">1</text>
<text x="68.3" y="118.9" transform="rotate(-90 68.3 118.9)">1</text>
<text x="208" y="118.9" transform="rotate(-90 208 118.9)">1</text>
<text x="59.2" y="154.9">5</text>
<text x="68.3" y="151.9" transform="rotate(-90 68.3 151.9)">4</text>
<text x="59.2" y="157.5">7</text>
<text x="77" y="157.5">3</text>
<text x="120.8" y="160">1</text>
<text x="120.8" y="157.5">2</text>
<text x="59.2" y="162.6">6</text>
<text x="77" y="162.6">2</text>
<text x="68.3" y="169.7" transform="rotate(-90 68.3 169.7)">1</text>
</g>
<g font-size="1.8" fill="#0000c2">
<text x="260.3" y="124.1">FEMALE CONN:</text>
<text x="260.3" y="126.1">MPN: KF2EDGK-3.81-2P</text>
<text x="260.3" y="128.2">LCSC: C440858</text>
</g>
<g font-size="1.8" fill="#725600">
<text x="255.5" y="143.1">ESP_MISO</text>
<text x="255.5" y="140.6">ESP_SCK</text>
<text x="255.5" y="148.2">CH_1</text>
<text x="255.5" y="155.8">CH_4</text>
<text x="255.5" y="153.3">CH_3</text>
<text x="255.5" y="150.7">CH_2</text>
<text x="255.5" y="158.4">CH_5</text>
</g>
</svg>
